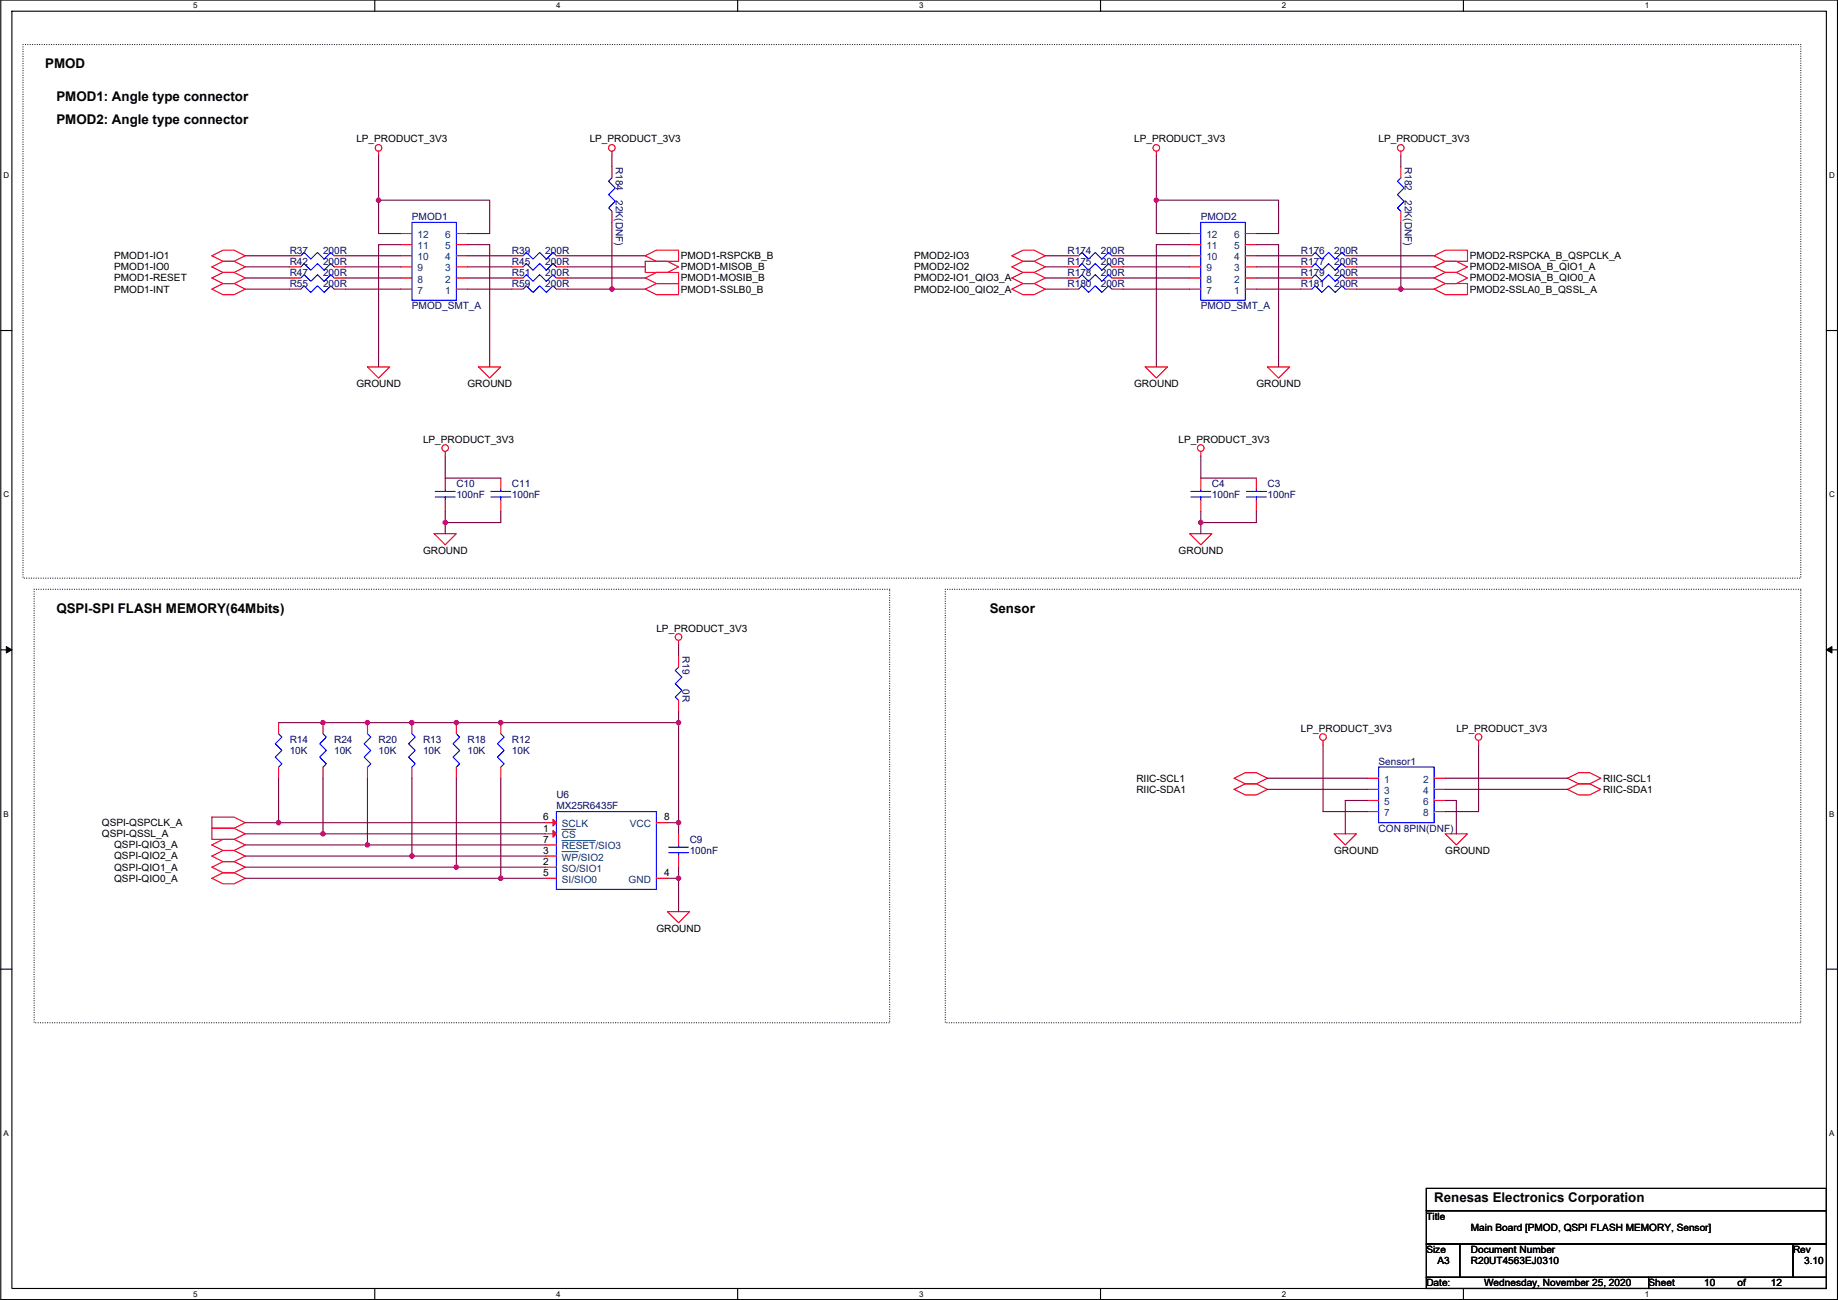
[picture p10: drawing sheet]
<svg xmlns="http://www.w3.org/2000/svg" width="420mm" height="297mm" viewBox="0 0 420 297" stroke-linecap="round" stroke-linejoin="round" font-family="sans-serif">
<path d="M.2 0h419.8v296.9h-419.8zM2.7 2.6h414.8v291.8h-414.8z" fill="none" stroke="#000" stroke-width=".25"/>
<g fill="#fff">
<path d="M44.2 .3h1v2h-1z"/>
<path d="M44.2 294.7h1v2h-1z"/>
</g>
<path d="M85.7 0v2.6M85.7 294.4v2.5" fill="none" stroke="#000" stroke-width=".25"/>
<g fill="#fff">
<path d="M127.1 .3h1v2h-1z"/>
<path d="M127.1 294.7h1v2h-1z"/>
</g>
<path d="M168.6 0v2.6M168.6 294.4v2.5" fill="none" stroke="#000" stroke-width=".25"/>
<g fill="#fff">
<path d="M210.1 .3h1v2h-1z"/>
<path d="M210.1 294.7h1v2h-1z"/>
</g>
<path d="M251.6 0v2.6M251.6 294.4v2.5" fill="none" stroke="#000" stroke-width=".25"/>
<g fill="#fff">
<path d="M293 .3h1v2h-1z"/>
<path d="M293 294.7h1v2h-1z"/>
</g>
<path d="M334.5 0v2.6M334.5 294.4v2.5" fill="none" stroke="#000" stroke-width=".25"/>
<g fill="#fff">
<path d="M376 .3h1v2h-1z"/>
<path d="M376 294.7h1v2h-1z"/>
<path d="M.8 39h1.3v2.1h-1.3z"/>
<path d="M418.1 39h1.3v2.1h-1.3z"/>
<path d="M.8 112h1.3v2h-1.3z"/>
<path d="M418.1 112h1.3v2h-1.3z"/>
</g>
<path d="M.2 75.5h2.5M417.5 75.5h2.5" fill="none" stroke="#000" stroke-width=".25"/>
<g fill="#fff">
<path d="M.8 185h1.2v2h-1.2z"/>
<path d="M418.1 185h1.2v2h-1.2z"/>
</g>
<path d="M.2 148.5h2.5M417.5 148.5h2.5" fill="none" stroke="#000" stroke-width=".25"/>
<path d="M1.4 147.7l1.3 .8-1.3 .7zM417.5 148.5l1.3-.8v1.5z" fill="#000" stroke="#000" stroke-width=".23"/>
<g fill="#fff">
<path d="M.8 257.9h1.2v2h-1.2z"/>
<path d="M418.1 257.9h1.2v2h-1.2z"/>
</g>
<path d="M.2 221.4h2.5M417.5 221.4h2.5M326.1 271.5h91.4v5.1h-91.4zM326.1 276.6h91.4v7.6h-91.4zM326.1 291.9h50.8v2.5h-50.8zM326.1 284.2h7.6v7.7h-7.6zM333.7 284.2h76.2v7.7h-76.2zM376.9 291.9h40.6v2.5h-40.6zM409.9 284.2h7.6v7.7h-7.6z" fill="none" stroke="#000" stroke-width=".25"/>
<path d="M5.3 10.2h406.4v121.9h-406.4zM7.8 134.6h195.6v99.1h-195.6zM216.1 134.6h195.6v99.1h-195.6z" fill="none" stroke="#000" stroke-width=".25" stroke-dasharray="0 .5"/>
<g fill="none" stroke="#f00" stroke-width=".25">
<path d="M86.5 34.6v1M139.9 34.6v1M139.9 38.1v2.6M264.3 34.6v1M320.2 34.6v1M320.2 38.1v2.6M48.4 58.4l2.6-1.2h2.5l2.6 1.2-2.6 1.3h-2.5zM66.2 58.4h2.6M76.4 58.4h2.5M91.6 58.4h2.6M91.6 55.9h2.6M91.6 53.4h2.6"/>
<path d="M104.3 58.4h2.6M104.3 55.9h2.6M104.3 53.4h2.6M117 58.4h2.6M127.2 58.4h2.5M139.9 48.3v2.5M147.5 59.7h5.1l2.5 1.3-2.5 1.3h-5.1zM147.5 58.4l2.5-1.2h5.1v2.5h-5.1zM231.3 58.4l2.6-1.2h2.5l2.5 1.2-2.5 1.3h-2.5zM244 58.4h2.6M254.2 58.4h2.5M272 58.4h2.5"/>
<path d="M272 55.9h2.5M272 53.4h2.5M284.7 58.4h2.5M284.7 55.9h2.5M284.7 53.4h2.5M297.4 58.4h2.5M307.5 58.4h2.6M320.2 48.3v2.5M327.8 58.4l2.6-1.2h5.1v2.5h-5.1zM48.4 66.1l2.6-1.3h2.5l2.6 1.3-2.6 1.2h-2.5zM48.4 63.5l2.6-1.2h2.5l2.6 1.2-2.6 1.3h-2.5zM48.4 61l2.6-1.3h2.5l2.6 1.3-2.6 1.3h-2.5z"/>
<path d="M66.2 66.1h2.6M66.2 63.5h2.6M66.2 61h2.6M76.4 66.1h2.5M76.4 63.5h2.5M76.4 61h2.5M91.6 66.1h2.6M91.6 63.5h2.6M91.6 61h2.6M104.3 66.1h2.6M104.3 63.5h2.6M104.3 61h2.6"/>
<path d="M117 66.1h2.6M117 63.5h2.6M117 61h2.6M127.2 66.1h2.5M127.2 63.5h2.5M127.2 61h2.5M147.5 66.1l2.5-1.3h5.1v2.5h-5.1zM147.5 63.5l2.5-1.2h5.1v2.5h-5.1zM231.3 61l2.6-1.3h2.5l2.5 1.3-2.5 1.3h-2.5zM231.3 63.5l2.6-1.2h2.5l2.5 1.2-2.5 1.3h-2.5zM231.3 66.1l2.6-1.3h2.5l2.5 1.3-2.5 1.2h-2.5zM244 66.1h2.6"/>
<path d="M244 63.5h2.6M244 61h2.6M254.2 66.1h2.5M254.2 63.5h2.5M254.2 61h2.5M272 66.1h2.5M272 63.5h2.5M272 61h2.5M284.7 66.1h2.5M284.7 63.5h2.5M284.7 61h2.5M297.4 66.1h2.5"/>
<path d="M297.4 63.5h2.5M297.4 61h2.5M307.5 66.1h2.6M307.5 63.5h2.6M307.5 61h2.6M327.8 66.1l2.6-1.3h5.1v2.5h-5.1zM327.8 61l2.6-1.3h2.5l2.6 1.3-2.6 1.3h-2.5zM327.8 63.5l2.6-1.2h2.5l2.6 1.2-2.6 1.3h-2.5zM84 83.8h5.1l-2.6 2.6zM109.4 83.8h5.1l-2.6 2.6zM261.8 83.8h5.1l-2.6 2.6zM289.7 83.8h5.1l-2.5 2.6z"/>
<path d="M101.8 103.1v1.1M101.8 109.2v2.6M101.8 114.3v2.6M114.5 109.2v2.6M114.5 114.3v2.6M274.5 103.1v1.1M274.5 109.2v2.6M274.5 114.3v2.6M287.2 109.2v2.6M287.2 114.3v2.6M99.2 121.9h5.1l-2.5 2.6zM272 121.9h5l-2.5 2.6z"/>
<path d="M155.1 146.3v1M155.1 149.9v2.5M63.7 165.1v2.6M63.7 175.3v2.5M73.8 165.1v2.6M73.8 175.3v2.5M84 165.1v2.6M84 175.3v2.5M94.2 165.1v2.6M94.2 175.3v2.5M104.3 165.1v2.6M104.3 175.3v2.5"/>
<path d="M114.5 165.1v2.6M114.5 175.3v2.5M155.1 160v2.6M282.1 177.8l2.6-1.2h2.5l2.5 1.2-2.5 1.3h-2.5zM302.4 169.2v1M312.6 177.8h2.5M327.8 177.8h2.6M338 169.2v1M358.3 177.8l2.6-1.2h2.5l2.5 1.2-2.5 1.3h-2.5zM48.4 198.1l2.6-1.2h2.5l2.6 1.2-2.6 1.3h-2.5zM48.4 195.6l2.6-1.3h2.5l2.6 1.3-2.6 1.3h-2.5zM48.4 193.1l2.6-1.3h2.5l2.6 1.3-2.6 1.2h-2.5z"/>
<path d="M48.4 189.3h5.1l2.6 1.2-2.6 1.3h-5.1zM48.4 186.7h5.1l2.6 1.3-2.6 1.3h-5.1zM124.6 190.5h2.6M124.6 188h2.6M124.6 193.1h2.6M124.6 195.6h2.6M124.6 198.1h2.6M150 188h2.6M155.1 190.5v2.6M155.1 195.6v2.5M282.1 180.4l2.6-1.3h2.5l2.5 1.3-2.5 1.2h-2.5zM305 190.5h5.1l-2.6 2.6z"/>
<path d="M312.6 180.4h2.5M312.6 182.9h2.5M312.6 185.4h2.5M327.8 180.4h2.6M327.8 182.9h2.6M327.8 185.4h2.6M330.4 190.5h5.1l-2.6 2.6zM358.3 180.4l2.6-1.3h2.5l2.5 1.3-2.5 1.2h-2.5zM48.4 200.7l2.6-1.3h2.5l2.6 1.3-2.6 1.3h-2.5zM124.6 200.7h2.6M150 200.7h2.6M152.6 208.3h5.1l-2.6 2.5z"/>
<circle cx="86.5" cy="33.8" r=".76"/>
<circle cx="139.9" cy="33.8" r=".76"/>
<circle cx="264.3" cy="33.8" r=".76"/>
<circle cx="320.2" cy="33.8" r=".76"/>
<circle cx="101.8" cy="102.4" r=".76"/>
<circle cx="274.5" cy="102.4" r=".76"/>
<circle cx="155.1" cy="145.5" r=".76"/>
<circle cx="302.4" cy="168.4" r=".76"/>
<circle cx="338" cy="168.4" r=".76"/>
</g>
<g fill="none" stroke="#00f" stroke-width=".25">
<path d="M68.8 58.4l.7-.7 1.5 1.5 1.6-1.5 1.5 1.5 1.5-1.5 .8 .7M94.2 50.8h10.1v17.8h-10.1zM119.6 58.4l.7-.7 1.5 1.5 1.6-1.5 1.5 1.5 1.5-1.5 .8 .7M139.9 40.7l-.8 .7 1.5 1.5-1.5 1.6 1.5 1.5-1.5 1.5 .8 .8M246.6 58.4l.7-.7 1.5 1.5 1.6-1.5 1.5 1.5 1.5-1.5 .8 .7M274.5 50.8h10.2v17.8h-10.2zM299.9 58.4l.8-.7 1.5 1.5 1.5-1.5 1.5 1.5 1.6-1.5 .7 .7M320.2 40.7l-.7 .7 1.5 1.5-1.5 1.6 1.5 1.5-1.5 1.5 .7 .8M68.8 66.1l.7-.8 1.5 1.5 1.6-1.5 1.5 1.5 1.5-1.5 .8 .8M68.8 63.5l.7-.7 1.5 1.5 1.6-1.5 1.5 1.5 1.5-1.5 .8 .7M68.8 61l.7-.8 1.5 1.5 1.6-1.5 1.5 1.5 1.5-1.5 .8 .8M119.6 66.1l.7-.8 1.5 1.5 1.6-1.5 1.5 1.5 1.5-1.5 .8 .8"/>
<path d="M119.6 63.5l.7-.7 1.5 1.5 1.6-1.5 1.5 1.5 1.5-1.5 .8 .7M119.6 61l.7-.8 1.5 1.5 1.6-1.5 1.5 1.5 1.5-1.5 .8 .8M246.6 66.1l.7-.8 1.5 1.5 1.6-1.5 1.5 1.5 1.5-1.5 .8 .8M246.6 63.5l.7-.7 1.5 1.5 1.6-1.5 1.5 1.5 1.5-1.5 .8 .7M246.6 61l.7-.8 1.5 1.5 1.6-1.5 1.5 1.5 1.5-1.5 .8 .8M299.9 66.1l.8-.8 1.5 1.5 1.5-1.5 1.5 1.5 1.6-1.5 .7 .8M299.9 63.5l.8-.7 1.5 1.5 1.5-1.5 1.5 1.5 1.6-1.5 .7 .7M299.9 61l.8-.8 1.5 1.5 1.5-1.5 1.5 1.5 1.6-1.5 .7 .8M99.5 113.6h4.6M99.5 112.3h4.6M101.8 111.8v.5M101.8 113.6v.7"/>
<path d="M112.2 113.6h4.6M112.2 112.3h4.6M114.5 111.8v.5M114.5 113.6v.7M272.2 113.6h4.6M272.2 112.3h4.6M274.5 111.8v.5M274.5 113.6v.7M284.9 113.6h4.6M284.9 112.3h4.6M287.2 111.8v.5M287.2 113.6v.7"/>
<path d="M155.1 152.4l-.7 .8 1.5 1.5-1.5 1.5 1.5 1.6-1.5 1.5 .7 .7M63.7 167.7l.7 .7-1.5 1.5 1.5 1.6-1.5 1.5 1.5 1.5-.7 .8M73.8 167.7l.8 .7-1.5 1.5 1.5 1.6-1.5 1.5 1.5 1.5-.8 .8M84 167.7l.8 .7-1.6 1.5 1.6 1.6-1.6 1.5 1.6 1.5-.8 .8M94.2 167.7l.7 .7-1.5 1.5 1.5 1.6-1.5 1.5 1.5 1.5-.7 .8M104.3 167.7l.8 .7-1.5 1.5 1.5 1.6-1.5 1.5 1.5 1.5-.8 .8M114.5 167.7l.7 .7-1.5 1.5 1.5 1.6-1.5 1.5 1.5 1.5-.7 .8M315.1 175.3h12.7v12.7h-12.7zM127.2 185.4h22.8v17.8h-22.8zM152.8 194.8h4.6M152.8 193.6h4.6M155.1 193.1v.5"/>
<path d="M155.1 194.8v.8"/>
</g>
<g fill="#f00" stroke="#f00" stroke-width=".25">
<path d="M126.4 189.8l.8 .7-.8 .8z"/>
<path d="M126.4 187.2l.8 .8-.8 .7z"/>
</g>
<path d="M128.4 189.5h3.2M128.4 192h7.7M128.4 194.6h3.8" fill="none" stroke="#004080" stroke-width=".23"/>
<g fill="none" stroke="#800040" stroke-width=".25">
<path d="M86.5 35.6v10.1M139.9 35.6v2.5M264.3 35.6v10.1M320.2 35.6v2.5M56.1 58.4h10.1M78.9 58.4h12.7M86.5 45.7h25.4v7.7h-5M86.5 45.7v7.7h5.1M91.6 55.9h-5.1v27.9M106.9 55.9h5v27.9M106.9 58.4h10.1M129.7 58.4h17.8"/>
<path d="M139.9 50.8v15.3M238.9 58.4h5.1M256.7 58.4h15.3M264.3 45.7v7.7h7.7M264.3 45.7h28v7.7h-5.1M272 55.9h-7.7v27.9M287.2 55.9h5.1v27.9M287.2 58.4h10.2M310.1 58.4h17.7M320.2 50.8v15.3M56.1 61h10.1M56.1 63.5h10.1"/>
<path d="M56.1 66.1h10.1M78.9 61h12.7M78.9 63.5h12.7M78.9 66.1h12.7M106.9 61h10.1M106.9 63.5h10.1M106.9 66.1h10.1M129.7 66.1h10.2M129.7 61h17.8M129.7 63.5h17.8M139.9 66.1h7.6M238.9 61h5.1"/>
<path d="M238.9 63.5h5.1M238.9 66.1h5.1M256.7 61h15.3M256.7 63.5h15.3M256.7 66.1h15.3M287.2 66.1h10.2M287.2 61h10.2M287.2 63.5h10.2M310.1 61h17.7M310.1 63.5h17.7M310.1 66.1h10.1M320.2 66.1h7.6"/>
<path d="M101.8 104.2v5h12.7M101.8 116.9v2.5M101.8 119.4v2.5M114.5 116.9v2.5h-12.7M274.5 119.4v2.5M274.5 104.2v5h12.7M274.5 116.9v2.5h12.7v-2.5M155.1 147.3v2.6M63.7 177.8v10.2M63.7 165.1h91.4M73.8 177.8v12.7M84 177.8v15.3"/>
<path d="M94.2 177.8v17.8M104.3 177.8v20.3M114.5 177.8v22.9M155.1 165.1v22.9M155.1 162.6v2.5M289.7 177.8h22.9M302.4 170.2v15.2h10.2M330.4 177.8h27.9M338 170.2v15.2h-7.6M56.1 198.1h48.2M56.1 195.6h38.1M56.1 188h7.6"/>
<path d="M56.1 190.5h17.7M56.1 193.1h27.9M63.7 188h60.9M73.8 190.5h50.8M84 193.1h40.6M94.2 195.6h30.4M104.3 198.1h20.3M152.6 188h2.5v2.5M155.1 198.1v2.6M289.7 180.4h22.9M312.6 182.9h-5.1v7.6M330.4 180.4h27.9"/>
<path d="M330.4 182.9h2.5v7.6M56.1 200.7h58.4M114.5 200.7h10.1M152.6 200.7h2.5M155.1 200.7v7.6"/>
</g>
<g fill="#f0f" stroke="#f0f" stroke-width=".25">
<circle cx="320.2" cy="66" r=".5"/>
<circle cx="264.3" cy="45.7" r=".5"/>
<circle cx="155.1" cy="200.7" r=".5"/>
<circle cx="114.5" cy="200.7" r=".5"/>
<circle cx="84" cy="165.1" r=".5"/>
<circle cx="73.8" cy="165.1" r=".5"/>
<circle cx="94.1" cy="165.1" r=".5"/>
<circle cx="114.5" cy="165.1" r=".5"/>
<circle cx="104.3" cy="165.1" r=".5"/>
<circle cx="155.1" cy="188" r=".5"/>
<circle cx="155.1" cy="165.1" r=".5"/>
<circle cx="63.7" cy="188" r=".5"/>
<circle cx="73.8" cy="190.5" r=".5"/>
<circle cx="84" cy="193" r=".5"/>
<circle cx="94.1" cy="195.6" r=".5"/>
<circle cx="104.3" cy="198.1" r=".5"/>
<circle cx="86.5" cy="45.7" r=".5"/>
<circle cx="139.9" cy="66" r=".5"/>
<circle cx="274.5" cy="119.4" r=".5"/>
<circle cx="101.8" cy="119.4" r=".5"/>
</g>
<g font-size="3">
<text x="10.3" y="15.6">PMOD</text>
<text x="12.9" y="23.2">PMOD1: Angle type connector</text>
<text x="12.9" y="28.3">PMOD2: Angle type connector</text>
<text x="12.9" y="140">QSPI-SPI FLASH MEMORY(64Mbits)</text>
<text x="226.2" y="140">Sensor</text>
<text x="327.8" y="274.6">Renesas Electronics Corporation</text>
</g>
<g font-size="2.3">
<text x="81.5" y="32.6">LP_PRODUCT_3V3</text>
<text x="134.8" y="32.6">LP_PRODUCT_3V3</text>
<text x="259.3" y="32.6">LP_PRODUCT_3V3</text>
<text x="315.1" y="32.6">LP_PRODUCT_3V3</text>
<text x="26.1" y="59.2">PMOD1-IO1</text>
<text x="155.6" y="59.2">PMOD1-RSPCKB_B</text>
<text x="209" y="59.2">PMOD2-IO3</text>
<text x="336" y="59.2">PMOD2-RSPCKA_B_QSPCLK_A</text>
<text x="26.1" y="64.3">PMOD1-RESET</text>
<text x="26.1" y="61.8">PMOD1-IO0</text>
<text x="155.6" y="64.3">PMOD1-MOSIB_B</text>
<text x="155.6" y="61.8">PMOD1-MISOB_B</text>
<text x="209" y="61.8">PMOD2-IO2</text>
<text x="209" y="64.3">PMOD2-IO1_QIO3_A</text>
<text x="336" y="61.8">PMOD2-MISOA_B_QIO1_A</text>
<text x="336" y="64.3">PMOD2-MOSIA_B_QIO0_A</text>
<text x="26.1" y="66.8">PMOD1-INT</text>
<text x="155.6" y="66.8">PMOD1-SSLB0_B</text>
<text x="209" y="66.8">PMOD2-IO0_QIO2_A</text>
<text x="336" y="66.8">PMOD2-SSLA0_B_QSSL_A</text>
<text x="81.5" y="88.4">GROUND</text>
<text x="106.9" y="88.4">GROUND</text>
<text x="259.3" y="88.4">GROUND</text>
<text x="287.2" y="88.4">GROUND</text>
<text x="96.7" y="101.1">LP_PRODUCT_3V3</text>
<text x="269.4" y="101.1">LP_PRODUCT_3V3</text>
<text x="96.7" y="126.5">GROUND</text>
<text x="269.4" y="126.5">GROUND</text>
<text x="150" y="144.3">LP_PRODUCT_3V3</text>
<text x="297.4" y="167.2">LP_PRODUCT_3V3</text>
<text x="332.9" y="167.2">LP_PRODUCT_3V3</text>
<text x="259.8" y="178.6">RIIC-SCL1</text>
<text x="366.4" y="178.6">RIIC-SCL1</text>
<text x="259.8" y="181.1">RIIC-SDA1</text>
<text x="366.4" y="181.1">RIIC-SDA1</text>
<text x="23.3" y="191.3">QSPI-QSSL_A</text>
<text x="23.3" y="188.8">QSPI-QSPCLK_A</text>
<text x="124.1" y="190">1</text>
<text x="124.1" y="187.5">6</text>
<text x="151.8" y="187.5">8</text>
<text x="26.1" y="196.4">QSPI-QIO2_A</text>
<text x="26.1" y="193.8">QSPI-QIO3_A</text>
<text x="124.1" y="192.5">7</text>
<text x="124.1" y="195.1">3</text>
<text x="124.1" y="197.6">2</text>
<text x="305" y="195.1">GROUND</text>
<text x="330.4" y="195.1">GROUND</text>
<text x="26.1" y="201.5">QSPI-QIO0_A</text>
<text x="26.1" y="198.9">QSPI-QIO1_A</text>
<text x="124.1" y="200.2">5</text>
<text x="151.8" y="200.2">4</text>
<text x="150" y="212.9">GROUND</text>
<text x="326.1" y="278.7">Title</text>
<text x="336.2" y="281.2">Main Board [PMOD, QSPI FLASH MEMORY, Sensor]</text>
<text x="326.1" y="286.3">Size</text>
<text x="336.2" y="286.3">Document Number</text>
<text x="409.9" y="286.3">Rev</text>
<text x="326.1" y="293.9">Date:</text>
<text x="328.6" y="288.8">A3</text>
<text x="336.2" y="288.8">R20UT4563EJ0310</text>
<text x="339.3" y="293.9">Wednesday, November 25, 2020</text>
<text x="376.9" y="293.9">Sheet</text>
<text x="389.6" y="293.9">10</text>
<text x="397.2" y="293.9">of</text>
<text x="404.8" y="293.9">12</text>
<text x="412.4" y="288.8">3.10</text>
</g>
<g font-size="2.3" fill="#000080">
<text x="140.8" y="38.1" transform="rotate(90 140.8 38.1)">R184</text>
<text x="321.2" y="38.1" transform="rotate(90 321.2 38.1)">R182</text>
<text x="140.8" y="45.7" transform="rotate(90 140.8 45.7)">22K(DNF)</text>
<text x="321.2" y="45.7" transform="rotate(90 321.2 45.7)">22K(DNF)</text>
<text x="94.2" y="50.3">PMOD1</text>
<text x="274.5" y="50.3">PMOD2</text>
<text x="66.2" y="58">R37</text>
<text x="73.8" y="58">200R</text>
<text x="117" y="58">R39</text>
<text x="124.6" y="58">200R</text>
<text x="244" y="58">R174</text>
<text x="251.6" y="58">200R</text>
<text x="297.4" y="58">R176</text>
<text x="305" y="58">200R</text>
<text x="66.2" y="65.6">R55</text>
<text x="66.2" y="63">R47</text>
<text x="66.2" y="60.5">R42</text>
<text x="73.8" y="65.6">200R</text>
<text x="73.8" y="63">200R</text>
<text x="73.8" y="60.5">200R</text>
<text x="117" y="65.6">R59</text>
<text x="117" y="63">R51</text>
<text x="117" y="60.5">R45</text>
<text x="124.6" y="65.6">200R</text>
<text x="124.6" y="63">200R</text>
<text x="124.6" y="60.5">200R</text>
<text x="244" y="65.6">R180</text>
<text x="244" y="63">R178</text>
<text x="244" y="60.5">R175</text>
<text x="251.6" y="65.6">200R</text>
<text x="251.6" y="63">200R</text>
<text x="251.6" y="60.5">200R</text>
<text x="297.4" y="65.6">R181</text>
<text x="297.4" y="63">R179</text>
<text x="297.4" y="60.5">R177</text>
<text x="305" y="65.6">200R</text>
<text x="305" y="63">200R</text>
<text x="305" y="60.5">200R</text>
<text x="94.2" y="70.7">PMOD_SMT_A</text>
<text x="274.5" y="70.7">PMOD_SMT_A</text>
<text x="104.3" y="111.3">C10</text>
<text x="104.3" y="113.8">100nF</text>
<text x="117" y="111.3">C11</text>
<text x="117" y="113.8">100nF</text>
<text x="277" y="111.3">C4</text>
<text x="277" y="113.8">100nF</text>
<text x="289.7" y="111.3">C3</text>
<text x="289.7" y="113.8">100nF</text>
<text x="156.1" y="149.9" transform="rotate(90 156.1 149.9)">R19</text>
<text x="156.1" y="157.5" transform="rotate(90 156.1 157.5)">0R</text>
<text x="66.2" y="169.7">R14</text>
<text x="66.2" y="172.3">10K</text>
<text x="76.4" y="169.7">R24</text>
<text x="76.4" y="172.3">10K</text>
<text x="86.5" y="169.7">R20</text>
<text x="86.5" y="172.3">10K</text>
<text x="96.7" y="169.7">R13</text>
<text x="96.7" y="172.3">10K</text>
<text x="106.9" y="169.7">R18</text>
<text x="106.9" y="172.3">10K</text>
<text x="117" y="169.7">R12</text>
<text x="117" y="172.3">10K</text>
<text x="315.1" y="174.8">Sensor1</text>
<text x="127.2" y="182.4">U6</text>
<text x="127.2" y="185">MX25R6435F</text>
<text x="315.1" y="190">CON 8PIN(DNF)</text>
<text x="157.7" y="192.6">C9</text>
<text x="157.7" y="195.1">100nF</text>
</g>
<g font-size="2.3" fill="#004080">
<text x="95.4" y="59.5">10</text>
<text x="95.4" y="56.9">11</text>
<text x="95.4" y="54.4">12</text>
<text x="101.8" y="59.5">4</text>
<text x="101.8" y="56.9">5</text>
<text x="101.8" y="54.4">6</text>
<text x="275.8" y="59.5">10</text>
<text x="275.8" y="56.9">11</text>
<text x="275.8" y="54.4">12</text>
<text x="282.1" y="59.5">4</text>
<text x="282.1" y="56.9">5</text>
<text x="282.1" y="54.4">6</text>
<text x="95.4" y="64.6">8</text>
<text x="95.4" y="62">9</text>
<text x="101.8" y="64.6">2</text>
<text x="101.8" y="62">3</text>
<text x="275.8" y="64.6">8</text>
<text x="275.8" y="62">9</text>
<text x="282.1" y="64.6">2</text>
<text x="282.1" y="62">3</text>
<text x="95.4" y="67.1">7</text>
<text x="101.8" y="67.1">1</text>
<text x="275.8" y="67.1">7</text>
<text x="282.1" y="67.1">1</text>
<text x="316.4" y="178.9">1</text>
<text x="325.3" y="178.9">2</text>
<text x="316.4" y="181.4">3</text>
<text x="316.4" y="183.9">5</text>
<text x="325.3" y="181.4">4</text>
<text x="325.3" y="183.9">6</text>
<text x="128.4" y="191.6">CS</text>
<text x="128.4" y="189">SCLK</text>
<text x="143.9" y="189">VCC</text>
<text x="316.4" y="186.5">7</text>
<text x="325.3" y="186.5">8</text>
<text x="128.4" y="194.1">RESET/SIO3</text>
<text x="128.4" y="196.6">WP/SIO2</text>
<text x="128.4" y="199.2">SO/SIO1</text>
<text x="128.4" y="201.7">SI/SIO0</text>
<text x="143.7" y="201.7">GND</text>
</g>
<g font-size="1.8">
<text x="44.2" y="1.9">5</text>
<text x="127.1" y="1.9">4</text>
<text x="210.1" y="1.9">3</text>
<text x="293" y="1.9">2</text>
<text x="376" y="1.9">1</text>
<text x=".8" y="40.7">D</text>
<text x="418.1" y="40.7">D</text>
<text x=".8" y="113.6">C</text>
<text x="418.1" y="113.6">C</text>
<text x=".8" y="186.6">B</text>
<text x="418.1" y="186.6">B</text>
<text x=".8" y="259.5">A</text>
<text x="418.1" y="259.5">A</text>
<text x="44.2" y="296.3">5</text>
<text x="127.1" y="296.3">4</text>
<text x="210.1" y="296.3">3</text>
<text x="293" y="296.3">2</text>
<text x="376" y="296.3">1</text>
</g>
</svg>
